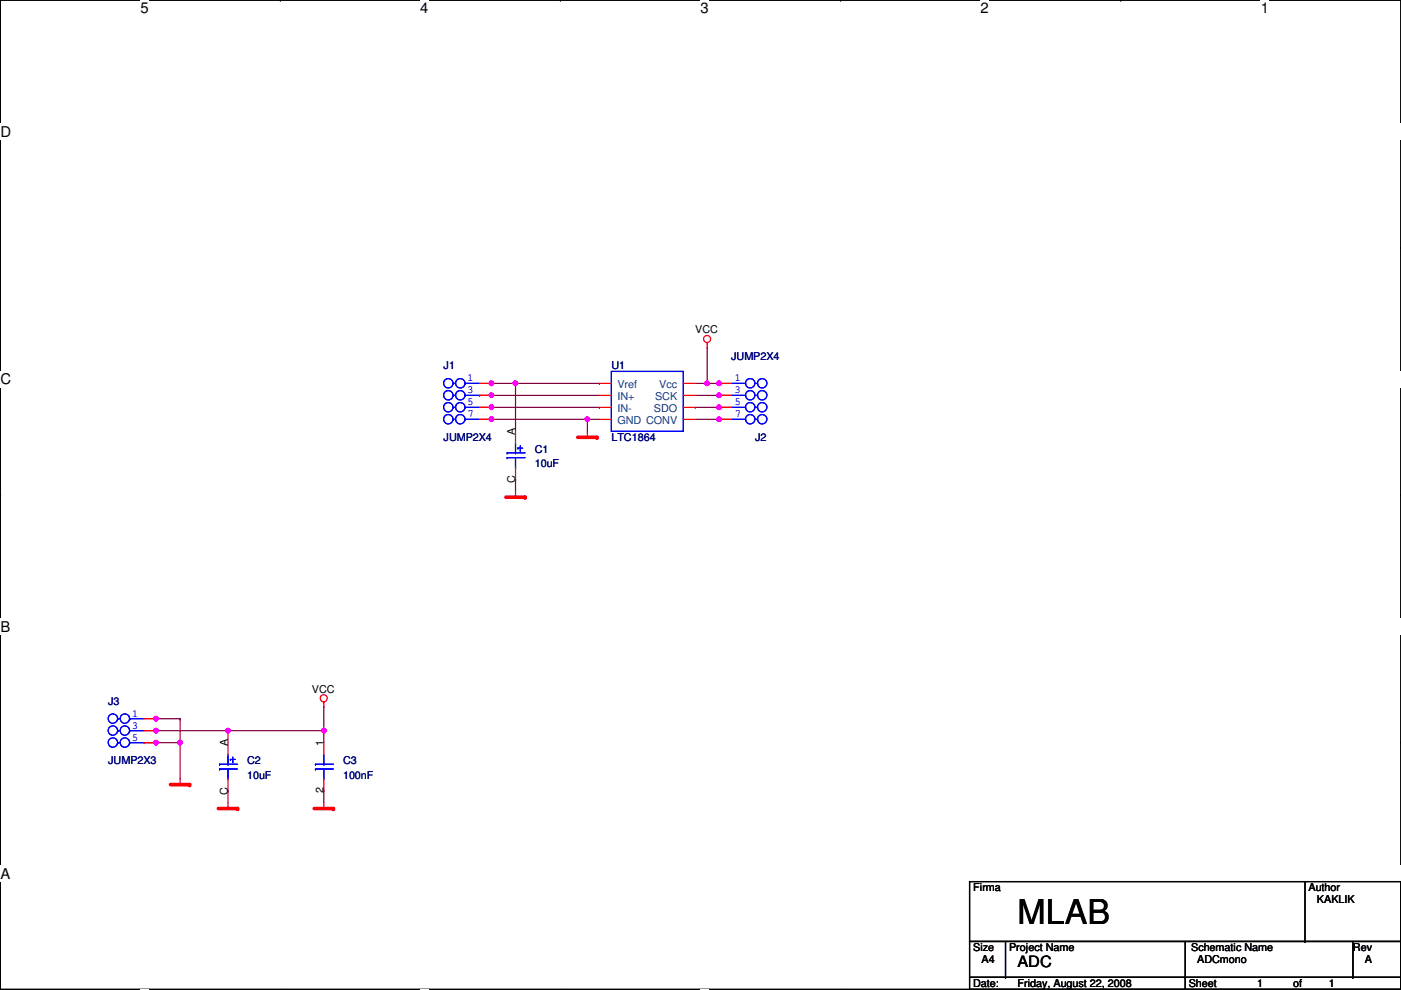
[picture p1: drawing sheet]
<svg xmlns="http://www.w3.org/2000/svg" width="297mm" height="210mm" viewBox="0 0 297 210" stroke-linecap="round" stroke-linejoin="round" font-family="sans-serif">
<path d="M.1 0h296.9v209.8h-296.9z" fill="none" stroke="#000" stroke-width=".25"/>
<g fill="#fff">
<path d="M29.8 0h1.7v3.5h-1.7z"/>
<path d="M29.8 209.8l1.7 .1z"/>
</g>
<path d="M59.4 0h.1M59.4 209.8h.1" fill="none" stroke="#000" stroke-width=".25"/>
<g fill="#fff">
<path d="M89.1 0h1.7v3.5h-1.7z"/>
<path d="M89.1 209.8l1.7 .1z"/>
</g>
<path d="M118.8 0h.1M118.8 209.8h.1" fill="none" stroke="#000" stroke-width=".25"/>
<g fill="#fff">
<path d="M148.5 0h1.7v3.5h-1.7z"/>
<path d="M148.5 209.8l1.7 .1z"/>
</g>
<path d="M178.2 0h.1M178.2 209.8h.1" fill="none" stroke="#000" stroke-width=".25"/>
<g fill="#fff">
<path d="M207.9 0h1.7v3.5h-1.7z"/>
<path d="M207.9 209.8l1.7 .1z"/>
</g>
<path d="M237.6 0h.1M237.6 209.8h.1" fill="none" stroke="#000" stroke-width=".25"/>
<g fill="#fff">
<path d="M267.3 0h1.7v3.5h-1.7z"/>
<path d="M267.3 209.8l1.7 .1z"/>
<path d="M.1 26.2h2.2v3.5h-2.2z"/>
<path d="M297 26.2l.1 3.5z"/>
<path d="M.1 78.7h2.2v3.5h-2.2z"/>
<path d="M297 78.7l.1 3.5z"/>
</g>
<path d="M.1 52.5h.1M297 52.5h.1" fill="none" stroke="#000" stroke-width=".25"/>
<g fill="#fff">
<path d="M.1 131.1h2.1v3.5h-2.1z"/>
<path d="M297 131.1l.1 3.5z"/>
</g>
<path d="M.1 104.9h.1M297 104.9h.1" fill="none" stroke="#000" stroke-width=".25"/>
<path d="M.1 104.9h.1M297 104.9h.1" fill="none" stroke="#000" stroke-width=".21"/>
<g fill="#fff">
<path d="M.1 183.6h2.1v3.5h-2.1z"/>
<path d="M297 183.6l.1 3.5z"/>
</g>
<path d="M.1 157.4h.1M297 157.4h.1" fill="none" stroke="#000" stroke-width=".25"/>
<path d="M147.4 81.3h2.5M149.9 81.3h.1" fill="none" stroke="#800040" stroke-width=".25"/>
<circle cx="149.9" cy="81.3" r=".49" fill="#f0f"/>
<circle cx="149.9" cy="81.3" r=".49" fill="none" stroke="#f0f" stroke-width=".25"/>
<path d="M149.9 73.7h.1M149.9 73.7v7.6M104.2 81.3h5.1M109.3 81.3h.1M124.5 88.9h.1M124.5 91.5h.1M124.5 88.9h2.6M124.5 88.9v2.6" fill="none" stroke="#800040" stroke-width=".25"/>
<circle cx="104.2" cy="81.3" r=".49" fill="#f0f"/>
<circle cx="104.2" cy="81.3" r=".49" fill="none" stroke="#f0f" stroke-width=".25"/>
<circle cx="109.3" cy="81.3" r=".49" fill="#f0f"/>
<circle cx="109.3" cy="81.3" r=".49" fill="none" stroke="#f0f" stroke-width=".25"/>
<path d="M104.2 83.9h.1M104.2 83.9h22.9" fill="none" stroke="#800040" stroke-width=".25"/>
<circle cx="104.2" cy="83.8" r=".49" fill="#f0f"/>
<circle cx="104.2" cy="83.8" r=".49" fill="none" stroke="#f0f" stroke-width=".25"/>
<path d="M101.7 83.9h.1M101.7 83.9h2.5M104.2 86.4h22.9M127.1 86.4h.1" fill="none" stroke="#800040" stroke-width=".25"/>
<circle cx="104.2" cy="86.4" r=".49" fill="#f0f"/>
<circle cx="104.2" cy="86.4" r=".49" fill="none" stroke="#f0f" stroke-width=".25"/>
<path d="M104.2 88.9h.1M104.2 88.9h20.3" fill="none" stroke="#800040" stroke-width=".25"/>
<circle cx="124.5" cy="88.9" r=".49" fill="#f0f"/>
<circle cx="124.5" cy="88.9" r=".49" fill="none" stroke="#f0f" stroke-width=".25"/>
<circle cx="104.2" cy="88.9" r=".49" fill="#f0f"/>
<circle cx="104.2" cy="88.9" r=".49" fill="none" stroke="#f0f" stroke-width=".25"/>
<path d="M149.9 81.3h.1M149.9 81.3h2.6" fill="none" stroke="#800040" stroke-width=".25"/>
<circle cx="152.5" cy="81.3" r=".49" fill="#f0f"/>
<circle cx="152.5" cy="81.3" r=".49" fill="none" stroke="#f0f" stroke-width=".25"/>
<path d="M147.4 83.9h5.1M152.5 83.9h.1" fill="none" stroke="#800040" stroke-width=".25"/>
<circle cx="152.5" cy="83.8" r=".49" fill="#f0f"/>
<circle cx="152.5" cy="83.8" r=".49" fill="none" stroke="#f0f" stroke-width=".25"/>
<path d="M147.4 86.4h.1M147.4 86.4h5.1" fill="none" stroke="#800040" stroke-width=".25"/>
<circle cx="152.5" cy="86.4" r=".49" fill="#f0f"/>
<circle cx="152.5" cy="86.4" r=".49" fill="none" stroke="#f0f" stroke-width=".25"/>
<path d="M147.4 88.9h5.1M152.5 88.9h.1" fill="none" stroke="#800040" stroke-width=".25"/>
<circle cx="152.5" cy="88.9" r=".49" fill="#f0f"/>
<circle cx="152.5" cy="88.9" r=".49" fill="none" stroke="#f0f" stroke-width=".25"/>
<path d="M109.3 81.3h.1M109.3 81.3v10.2M109.3 81.3h17.8M127.1 81.3h.1M109.3 101.6h.1M109.3 101.6v2.6M33.1 152.4h5.1M38.2 152.4h.1" fill="none" stroke="#800040" stroke-width=".25"/>
<circle cx="33.1" cy="152.4" r=".49" fill="#f0f"/>
<circle cx="33.1" cy="152.4" r=".49" fill="none" stroke="#f0f" stroke-width=".25"/>
<path d="M38.2 157.5h.1M38.2 157.5v7.6" fill="none" stroke="#800040" stroke-width=".25"/>
<circle cx="38.2" cy="157.5" r=".49" fill="#f0f"/>
<circle cx="38.2" cy="157.5" r=".49" fill="none" stroke="#f0f" stroke-width=".25"/>
<path d="M30.6 157.5h.1M30.6 157.5h7.6M33.1 157.5h.1" fill="none" stroke="#800040" stroke-width=".25"/>
<circle cx="33.1" cy="157.5" r=".49" fill="#f0f"/>
<circle cx="33.1" cy="157.5" r=".49" fill="none" stroke="#f0f" stroke-width=".25"/>
<path d="M38.2 152.4h.1M38.2 152.4v5.1M48.3 155h.1M48.3 155v2.5M68.7 149.9h.1M68.7 149.9v5.1h-20.4" fill="none" stroke="#800040" stroke-width=".25"/>
<circle cx="48.3" cy="155" r=".49" fill="#f0f"/>
<circle cx="48.3" cy="155" r=".49" fill="none" stroke="#f0f" stroke-width=".25"/>
<path d="M33.1 155h.1M33.1 155h15.2" fill="none" stroke="#800040" stroke-width=".25"/>
<circle cx="33.1" cy="155" r=".49" fill="#f0f"/>
<circle cx="33.1" cy="155" r=".49" fill="none" stroke="#f0f" stroke-width=".25"/>
<path d="M68.7 155h.1M68.7 155v2.5M48.3 167.7h.1M48.3 167.7v2.5M68.7 167.7h.1M68.7 167.7v2.5" fill="none" stroke="#800040" stroke-width=".25"/>
<circle cx="68.6" cy="155" r=".49" fill="#f0f"/>
<circle cx="68.6" cy="155" r=".49" fill="none" stroke="#f0f" stroke-width=".25"/>
<path d="M124.5 92.8h.1M124.5 91.5v1.3" fill="none" stroke="#f00" stroke-width=".25"/>
<path d="M122.5 92.8h4.1" fill="none" stroke="#f00" stroke-width=".76"/>
<circle cx="126.6" cy="92.8" r=".38" fill="#f00"/>
<g fill="none" stroke="#f00" stroke-width=".25">
<path d="M149.9 72.7h.1M149.9 72.7v1M109.3 105.5h.1M109.3 104.2v1.3"/>
<circle cx="149.9" cy="71.9" r=".75"/>
</g>
<path d="M107.3 105.5h4" fill="none" stroke="#f00" stroke-width=".76"/>
<circle cx="111.3" cy="105.5" r=".38" fill="#f00"/>
<path d="M38.2 166.4h.1M38.2 165.1v1.3" fill="none" stroke="#f00" stroke-width=".25"/>
<path d="M36.1 166.4h4.1" fill="none" stroke="#f00" stroke-width=".76"/>
<circle cx="40.2" cy="166.4" r=".38" fill="#f00"/>
<g fill="none" stroke="#f00" stroke-width=".25">
<path d="M68.7 148.9h.1M68.7 148.9v1M48.3 171.5h.1M48.3 170.2v1.3"/>
<circle cx="68.6" cy="148.1" r=".75"/>
</g>
<path d="M46.3 171.5h4.1" fill="none" stroke="#f00" stroke-width=".76"/>
<circle cx="50.4" cy="171.5" r=".38" fill="#f00"/>
<path d="M68.7 171.5h.1M68.7 170.2v1.3" fill="none" stroke="#f00" stroke-width=".25"/>
<path d="M66.6 171.5h4.1" fill="none" stroke="#f00" stroke-width=".76"/>
<circle cx="70.7" cy="171.5" r=".38" fill="#f00"/>
<path d="M205.6 187h91.4v12.7h-91.4zM205.6 199.7h91.4v7.6h-91.4zM213.2 199.7v7.6M251.3 199.7v10.1M276.7 199.7h.1M276.7 187v12.7M286.8 199.7v7.6M205.6 207.3h91.4v2.5h-91.4zM213.2 207.3h.1M251.3 207.3h.1M251.3 209.8h.1M286.8 207.3h.1" fill="none" stroke="#000" stroke-width=".25"/>
<g fill="none" stroke="#00f" stroke-width=".25">
<path d="M129.6 78.8h15.3v12.7h-15.3zM96.1 81.3h.1M96.1 83.9h.1M96.1 86.4h.1M96.1 88.9h.1M96.1 81.3h.5M96.1 83.9h.5M96.1 86.4h.5M96.1 88.9h.5M98.6 81.3h.1M98.6 83.9h.1M98.6 86.4h.1"/>
<path d="M98.6 88.9h.1M98.6 81.3h3.1M98.6 83.9h3.1M98.6 86.4h3.1M98.6 88.9h3.1M107.5 96.1h.1M107.5 97.1h.1M107.5 96.1h3.8M107.5 97.1h3.8M109.3 96.1h.1M109.3 99.1h.1M109.3 94v2.1"/>
<path d="M109.3 97.1v2M109.8 95h.1M109.8 95h1M110.3 95.5h.1M110.3 94.5v1M155 81.3h3.1M155 83.9h3.1M155 86.4h3.1M155 88.9h3.1M158.1 81.3h.1M158.1 83.9h.1M158.1 86.4h.1"/>
<path d="M158.1 88.9h.1M160.1 81.3h.5M160.1 83.9h.5M160.1 86.4h.5M160.1 88.9h.5M160.6 81.3h.1M160.6 83.9h.1M160.6 86.4h.1M160.6 88.9h.1M25 152.4h.1M25 155h.1M25 157.5h.1"/>
<path d="M25 152.4h.5M25 155h.5M25 157.5h.5M27.5 152.4h.1M27.5 155h.1M27.5 157.5h.1M27.5 152.4h3.1M27.5 155h3.1M27.5 157.5h3.1M46.6 162.1h.1M46.6 163.1h.1M46.6 162.1h3.8"/>
<path d="M46.6 163.1h3.8M48.3 162.1h.1M48.3 165.1h.1M48.3 160.1v2M48.3 163.1v2M48.8 161.1h.1M48.8 161.1h1.1M49.4 161.6h.1M49.4 160.6v1M66.9 162.1h.1M66.9 163.1h.1M66.9 162.1h3.8"/>
<path d="M66.9 163.1h3.8M68.7 162.1h.1M68.7 165.1h.1M68.7 160.1v2M68.7 163.1v2"/>
<circle cx="95.1" cy="86.4" r="1"/>
<circle cx="95.1" cy="81.3" r="1"/>
<circle cx="95.1" cy="83.8" r="1"/>
<circle cx="95.1" cy="88.9" r="1"/>
<circle cx="97.6" cy="83.8" r="1"/>
<circle cx="97.6" cy="81.3" r="1"/>
<circle cx="97.6" cy="86.4" r="1"/>
<circle cx="97.6" cy="88.9" r="1"/>
<circle cx="159.1" cy="81.3" r="1"/>
<circle cx="159.1" cy="86.4" r="1"/>
<circle cx="159.1" cy="83.8" r="1"/>
<circle cx="159.1" cy="88.9" r="1"/>
<circle cx="161.6" cy="86.4" r="1"/>
<circle cx="161.6" cy="83.8" r="1"/>
<circle cx="161.6" cy="88.9" r="1"/>
<circle cx="161.6" cy="81.3" r="1"/>
<circle cx="23.9" cy="152.4" r="1"/>
<circle cx="23.9" cy="155" r="1"/>
<circle cx="23.9" cy="157.5" r="1"/>
<circle cx="26.5" cy="155" r="1"/>
<circle cx="26.5" cy="152.4" r="1"/>
<circle cx="26.5" cy="157.5" r="1"/>
</g>
<g fill="none" stroke="#f00" stroke-width=".25">
<path d="M101.7 81.3h2.5M101.7 83.9h2.5M101.7 86.4h2.5M101.7 88.9h2.5M109.3 91.5v2.5M109.3 99.1v2.5M127.1 81.3h2.5M127.1 83.9h2.5M127.1 86.4h2.5M127.1 88.9h2.5M144.9 81.3h2.5M144.9 83.9h2.5"/>
<path d="M144.9 86.4h2.5M144.9 88.9h2.5M152.5 81.3h2.5M152.5 83.9h2.5M152.5 86.4h2.5M152.5 88.9h2.5M30.6 152.4h2.5M30.6 155h2.5M30.6 157.5h2.5M48.3 157.5v2.6M68.7 157.5v2.6M48.3 165.1v2.6"/>
<path d="M68.7 165.1v2.6"/>
</g>
<circle cx="149.9" cy="81.3" r=".49" fill="#f0f"/>
<circle cx="149.9" cy="81.3" r=".49" fill="none" stroke="#f0f" stroke-width=".25"/>
<circle cx="104.2" cy="81.3" r=".49" fill="#f0f"/>
<circle cx="104.2" cy="81.3" r=".49" fill="none" stroke="#f0f" stroke-width=".25"/>
<circle cx="109.3" cy="81.3" r=".49" fill="#f0f"/>
<circle cx="109.3" cy="81.3" r=".49" fill="none" stroke="#f0f" stroke-width=".25"/>
<circle cx="104.2" cy="83.8" r=".49" fill="#f0f"/>
<circle cx="104.2" cy="83.8" r=".49" fill="none" stroke="#f0f" stroke-width=".25"/>
<circle cx="104.2" cy="86.4" r=".49" fill="#f0f"/>
<circle cx="104.2" cy="86.4" r=".49" fill="none" stroke="#f0f" stroke-width=".25"/>
<circle cx="124.5" cy="88.9" r=".49" fill="#f0f"/>
<circle cx="124.5" cy="88.9" r=".49" fill="none" stroke="#f0f" stroke-width=".25"/>
<circle cx="104.2" cy="88.9" r=".49" fill="#f0f"/>
<circle cx="104.2" cy="88.9" r=".49" fill="none" stroke="#f0f" stroke-width=".25"/>
<circle cx="152.5" cy="81.3" r=".49" fill="#f0f"/>
<circle cx="152.5" cy="81.3" r=".49" fill="none" stroke="#f0f" stroke-width=".25"/>
<circle cx="152.5" cy="83.8" r=".49" fill="#f0f"/>
<circle cx="152.5" cy="83.8" r=".49" fill="none" stroke="#f0f" stroke-width=".25"/>
<circle cx="152.5" cy="86.4" r=".49" fill="#f0f"/>
<circle cx="152.5" cy="86.4" r=".49" fill="none" stroke="#f0f" stroke-width=".25"/>
<circle cx="152.5" cy="88.9" r=".49" fill="#f0f"/>
<circle cx="152.5" cy="88.9" r=".49" fill="none" stroke="#f0f" stroke-width=".25"/>
<circle cx="33.1" cy="152.4" r=".49" fill="#f0f"/>
<circle cx="33.1" cy="152.4" r=".49" fill="none" stroke="#f0f" stroke-width=".25"/>
<circle cx="38.2" cy="157.5" r=".49" fill="#f0f"/>
<circle cx="38.2" cy="157.5" r=".49" fill="none" stroke="#f0f" stroke-width=".25"/>
<circle cx="33.1" cy="157.5" r=".49" fill="#f0f"/>
<circle cx="33.1" cy="157.5" r=".49" fill="none" stroke="#f0f" stroke-width=".25"/>
<circle cx="48.3" cy="155" r=".49" fill="#f0f"/>
<circle cx="48.3" cy="155" r=".49" fill="none" stroke="#f0f" stroke-width=".25"/>
<circle cx="33.1" cy="155" r=".49" fill="#f0f"/>
<circle cx="33.1" cy="155" r=".49" fill="none" stroke="#f0f" stroke-width=".25"/>
<circle cx="68.6" cy="155" r=".49" fill="#f0f"/>
<circle cx="68.6" cy="155" r=".49" fill="none" stroke="#f0f" stroke-width=".25"/>
<text font-size="7.2" x="215.7" y="196">MLAB</text>
<text font-size="3.3" x="215.7" y="205.2">ADC</text>
<g font-size="3.1">
<text x="29.8" y="2.8">5</text>
<text x="89.1" y="2.8">4</text>
<text x="148.5" y="2.8">3</text>
<text x="207.9" y="2.8">2</text>
<text x="267.3" y="2.8">1</text>
<text x=".1" y="29">D</text>
<text x=".1" y="81.5">C</text>
<text x=".1" y="133.9">B</text>
<text x=".1" y="186.4">A</text>
</g>
<g font-size="2.3">
<text x="147.4" y="70.7">VCC</text>
<text x="109.3" y="92.2" transform="rotate(-90 109.3 92.2)">A</text>
<text x="109.3" y="102.5" transform="rotate(-90 109.3 102.5)">C</text>
<text x="66.1" y="146.9">VCC</text>
<text x="48.3" y="158.3" transform="rotate(-90 48.3 158.3)">A</text>
<text x="68.6" y="158.3" transform="rotate(-90 68.6 158.3)">1</text>
<text x="48.3" y="168.6" transform="rotate(-90 48.3 168.6)">C</text>
<text x="68.6" y="168.2" transform="rotate(-90 68.6 168.2)">2</text>
<text x="206.3" y="189.1">Firma</text>
<text x="277.4" y="189.1">Author</text>
<text x="279.2" y="191.6">KAKLIK</text>
<text x="206.3" y="201.8">Size</text>
<text x="213.9" y="201.8">Project Name</text>
<text x="252.6" y="201.8">Schematic Name</text>
<text x="286.8" y="201.8">Rev</text>
<text x="206.3" y="209.4">Date:</text>
<text x="208.1" y="204.3">A4</text>
<text x="215.7" y="209.4">Friday, August 22, 2008</text>
<text x="252" y="209.4">Sheet</text>
<text x="253.8" y="204.3">ADCmono</text>
<text x="266.5" y="209.4">1</text>
<text x="274.1" y="209.4">of</text>
<text x="281.8" y="209.4">1</text>
<text x="289.4" y="204.3">A</text>
</g>
<g font-size="2.3" fill="#000080">
<text x="155" y="76.3">JUMP2X4</text>
<text x="94.1" y="78.3">J1</text>
<text x="129.6" y="78.3">U1</text>
<text x="94.1" y="93.6">JUMP2X4</text>
<text x="129.6" y="93.6">LTC1864</text>
<text x="160.1" y="93.6">J2</text>
<text x="113.4" y="96.1">C1</text>
<text x="113.4" y="99.1">10uF</text>
<text x="22.9" y="149.4">J3</text>
<text x="22.9" y="162.1">JUMP2X3</text>
<text x="52.4" y="162.1">C2</text>
<text x="52.4" y="165.2">10uF</text>
<text x="72.7" y="162.1">C3</text>
<text x="72.7" y="165.2">100nF</text>
</g>
<g font-size="2.3" fill="#00f">
<text x="99.1" y="80.9">1</text>
<text x="99.1" y="83.4">3</text>
<text x="155.8" y="80.9">1</text>
<text x="155.8" y="83.4">3</text>
<text x="99.1" y="86">5</text>
<text x="99.1" y="88.5">7</text>
<text x="155.8" y="86">5</text>
<text x="155.8" y="88.5">7</text>
<text x="28" y="152">1</text>
<text x="28" y="154.6">3</text>
<text x="28" y="157.1">5</text>
</g>
<g font-size="2.3" fill="#004080">
<text x="130.9" y="82.4">Vref</text>
<text x="139.8" y="82.4">Vcc</text>
<text x="130.9" y="84.9">IN+</text>
<text x="130.9" y="87.5">IN-</text>
<text x="138.6" y="87.5">SDO</text>
<text x="138.9" y="84.9">SCK</text>
<text x="130.9" y="90">GND CONV</text>
</g>
</svg>
